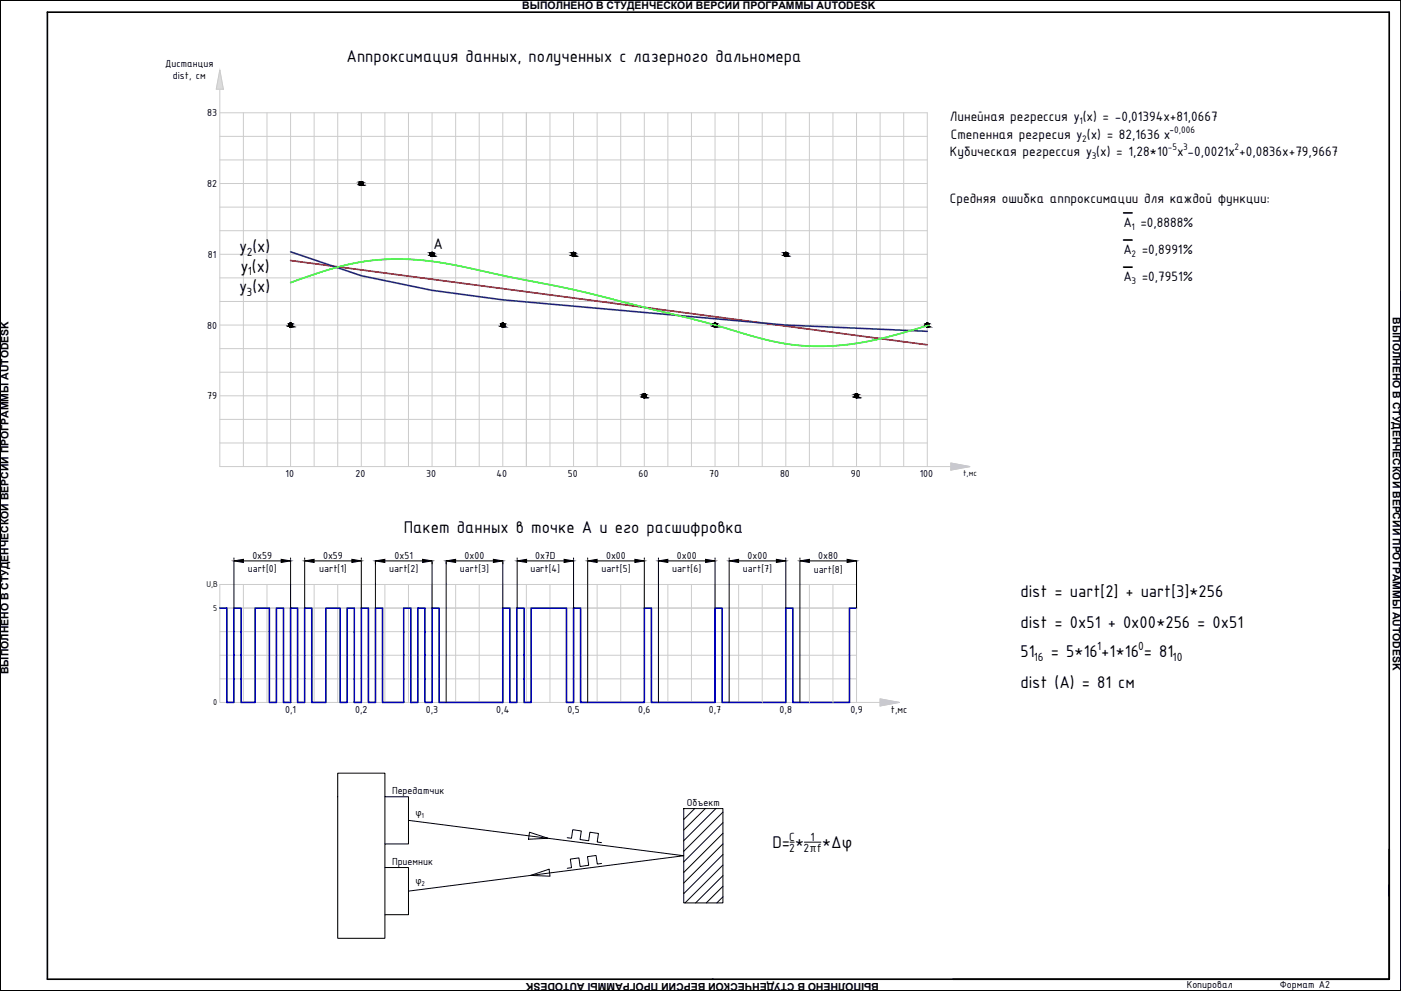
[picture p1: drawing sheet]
<svg xmlns="http://www.w3.org/2000/svg" width="594mm" height="420mm" viewBox="0 0 594 420" stroke-linecap="round" stroke-linejoin="round" font-family="sans-serif">
<!-- layer: border -->
<path d="M594.1 .2h-594v420v-420v420h594h-594h297M594.1 .2v420h-297M594.1 .2v420M589.1 380.2v-5v5M.1 420.2h594h-594M.1 420.2h594h-594h594h-594v-420h594v420h-297M.1 420.2h594zM.1 420.2h.1M.1 420.2h297M594.1 420.2h.1" fill="none" stroke="#000" stroke-width=".42"/>
<path d="M589.1 360.2v55h-185M302.1 415.2h287v-410h-569v410h282.3" fill="none" stroke="#000" stroke-width=".7"/>
<circle cx="589.1" cy="415.2" r=".2" fill="#000"/>
<g fill="none" stroke="#ccc" stroke-width=".42">
<path d="M93.2 29.7l1.5 8.1h-3zM93.2 37.8v160h310M93.2 47.8h300v150M93.2 57.8h300M103.2 47.8v150M113.2 47.8v150M123.2 47.8v150M133.2 47.8v150M143.2 47.8v150M153.2 47.8v150M163.2 47.8v150M173.2 47.8v150"/>
<path d="M183.2 47.8v150M193.2 47.8v150M203.2 47.8v150M213.2 47.8v150M223.2 47.8v150v-150M233.2 47.8v150M243.2 47.8v150M253.2 47.8v150M263.2 47.8v150M273.2 47.8v150M283.2 47.8v150M293.2 47.8v150"/>
<path d="M303.2 47.8v150M313.2 47.8v150M323.2 47.8v150M333.2 47.8v150M343.2 47.8v150M353.2 47.8v150M363.2 47.8v150M373.2 47.8v150M383.2 47.8v150M93.2 67.8h300M93.2 77.8h300M93.2 87.8h300"/>
<path d="M93.2 97.8h300M93.2 107.8h300M93.2 117.8h300M93.2 127.8h300M93.2 137.8h300M93.2 147.8h300M93.2 157.8h300M93.2 167.8h300M93.2 177.8h300M93.2 187.8h300M403.2 196.3l8.1 1.5-8.1 1.5zM93.2 257.8h270"/>
<path d="M103.2 247.8v50M113.2 247.8v50M123.2 247.8v50M133.2 247.8v50M143.2 247.8v50M153.2 247.8v50M163.2 247.8v50M173.2 247.8v50M183.2 247.8v50M193.2 247.8v50M203.2 247.8v50M213.2 247.8v50"/>
<path d="M223.2 247.8v50M233.2 247.8v50M243.2 247.8v50M253.2 247.8v50M263.2 247.8v50M273.2 247.8v50M283.2 247.8v50M293.2 247.8v50M303.2 247.8v50M313.2 247.8v50M323.2 247.8v50M343.2 247.8v50"/>
<path d="M353.2 247.8v50M93.2 277.8h270M93.2 267.8h270M93.2 287.8h270M363.2 297.8v-50h-270v50h280M373.2 296.3l8.1 1.5-8.1 1.5z"/>
</g>
<path d="M93.2 29.7l1.5 8.1h-3z" fill="#dcdcdc" stroke="#dcdcdc" stroke-width=".42"/>
<path d="M93.2 257.8h3v40h3v-40h3v40h6v-40h6v40h3v-40h3v40h3v-40h3v40h3v-40h3v40h6v-40h6v40h3v-40h3v40h3v-40h3v40h3v-40h3v40h9v-40h3v40h3v-40h3v40h3v-40h3v40h27v-40h3v40h3v-40h3v40h3v-40h15v40h3v-40h3v40h27v-40h3v40h27v-40h3v40h27v-40h3v40h24v-40h3" fill="none" stroke="#0000b8" stroke-width=".7"/>
<g fill="none" stroke="#000" stroke-width=".42">
<path d="M99.2 236.6v.6M99.2 237.8v20M103.2 237.8h16M123.2 236.6v.6M123.2 237.8v20M129.2 236.6v.6M129.2 237.8v20M133.2 237.8h16M153.2 236.6v.6M153.2 237.8v20M159.2 237.8v20M163.2 237.8h16"/>
<path d="M183.2 237.8v20M189.2 237.8v60M213.2 237.8v20M219.3 236.6v.6M219.3 237.8v20M223.3 237.8h15.9M243.2 236.6v.6M243.2 237.8v20M249.2 236.6v.6M249.2 237.8v60M253.2 237.8h16M273.2 236.6v.6"/>
<path d="M273.2 237.8v20M279.2 236.6v.6M279.2 237.8v60M283.2 237.8h16M303.2 236.6v.6M303.2 237.8v20M309.2 236.6v.6M309.2 237.8v60M313.2 237.8h16M333.2 236.6v.6M333.2 237.8v20M339.2 236.6v.6"/>
<path d="M339.2 237.8v60M343.2 237.8h16M363.2 237.8v20"/>
</g>
<g fill="#000" stroke="#000" stroke-width=".42">
<path d="M99.2 237.8l4-.7v1.4zM119.2 237.1l4 .7-4 .7zM129.2 237.8l4-.7v1.4zM149.2 237.1l4 .7-4 .7zM159.2 237.8l4-.7v1.4zM179.2 237.1l4 .7-4 .7zM219.3 237.8l4-.7v1.4zM239.2 237.1l4 .7-4 .7zM249.2 237.8l4-.7v1.4zM269.2 237.1l4 .7-4 .7zM279.2 237.8l4-.7v1.4zM299.2 237.1l4 .7-4 .7z"/>
<path d="M309.2 237.8l4-.7v1.4zM329.2 237.1l4 .7-4 .7zM339.2 237.8l4-.7v1.4zM359.2 237.1l4 .7-4 .7z"/>
</g>
<path d="M189.2 238.4v.7M193.2 237.8h16M213.2 238.4v.7" fill="none" stroke="#000" stroke-width=".42"/>
<path d="M189.2 237.8l4-.7v1.4zM209.2 237.1l4 .7-4 .7z" fill="#000" stroke="#000" stroke-width=".42"/>
<!-- layer: Sheet -->
<g fill="none" stroke="#000" stroke-width=".42">
<path d="M143.2 327.8h20v10h10v20h-10v10h10v20h-10v10h-20zM163.2 337.8v20M173.2 347.8l116.7 15-116.7 15M224.5 352.8l7.9 2.6-8.3 .4zM289.9 342.8h16.6v40h-16.6zM335 357h1.8M341.1 357h7M163.2 367.8v20M225 371.2l7.8-2.7 .4 3z"/>
<circle cx="153.2" cy="77.8" r=".43"/>
<circle cx="153.2" cy="77.8" r=".82"/>
<circle cx="183.2" cy="107.8" r=".43"/>
<circle cx="183.2" cy="107.8" r=".82"/>
<circle cx="243.2" cy="107.8" r=".43"/>
<circle cx="243.2" cy="107.8" r=".82"/>
<circle cx="333.2" cy="107.8" r=".43"/>
<circle cx="333.2" cy="107.8" r=".82"/>
<circle cx="123.2" cy="137.8" r=".43"/>
<circle cx="123.2" cy="137.8" r=".82"/>
<circle cx="213.2" cy="137.8" r=".43"/>
<circle cx="213.2" cy="137.8" r=".82"/>
<circle cx="303.2" cy="137.8" r=".43"/>
<circle cx="303.2" cy="137.8" r=".82"/>
<circle cx="393.2" cy="137.8" r=".43"/>
<circle cx="393.2" cy="137.8" r=".82"/>
<circle cx="273.2" cy="167.8" r=".43"/>
<circle cx="273.2" cy="167.8" r=".82"/>
<circle cx="363.2" cy="167.8" r=".43"/>
<circle cx="363.2" cy="167.8" r=".82"/>
</g>
<g fill="#000" stroke="#000" stroke-width=".42">
<path d="M153.2 78.6h.3zM183.2 108.6h.3zM243.2 108.6h.3zM333.2 108.6h.3zM123.2 138.6h.3zM213.2 138.6h.3zM303.2 138.6h.3zM393.2 138.6h.3zM273.2 168.6h.3zM363.2 168.6h.3z"/>
<path d="M152.4 77.8l.8 .2zM152.4 77.8l.8 .2z"/>
<path d="M152.4 78l.8 .1zM152.4 78l.8 .1z"/>
<path d="M152.4 78.1l.8 .1zM152.4 78.1l.8 .1z"/>
<path d="M152.5 78.2l.7 .1zM152.5 78.2l.7 .1z"/>
<path d="M152.6 78.3l.6 .1zM152.6 78.3l.6 .1z"/>
<path d="M152.7 78.4l.5 .1zM152.7 78.4l.5 .1z"/>
<path d="M152.8 78.5l.4 .1zM152.8 78.5l.4 .1z"/>
<path d="M152.9 78.6h.3zM152.9 78.6h.3z"/>
<path d="M152.4 77.8l.8 .2zM152.4 77.8l.8 .2z"/>
<path d="M152.4 78l.8 .1zM152.4 78l.8 .1z"/>
<path d="M152.4 78.1l.8 .1zM152.4 78.1l.8 .1z"/>
<path d="M152.5 78.2l.7 .1zM152.5 78.2l.7 .1z"/>
<path d="M152.6 78.3l.6 .1zM152.6 78.3l.6 .1z"/>
<path d="M152.7 78.4l.5 .1zM152.7 78.4l.5 .1z"/>
<path d="M152.8 78.5l.4 .1zM152.8 78.5l.4 .1z"/>
<path d="M152.9 78.6h.3zM152.9 78.6h.3z"/>
<path d="M153.1 77h.3zM153 77h.4z"/>
<path d="M153.1 77h.3zM153 77h.4z"/>
<path d="M153 77l.6 .1zM152.8 77.1h.8z"/>
<path d="M153 77l.6 .1zM152.8 77.1h.8z"/>
<path d="M152.8 77.1l.9 .1zM152.7 77.2h1z"/>
<path d="M152.8 77.1l.9 .1zM152.7 77.2h1z"/>
<path d="M153.2 78.5h.4zM153.2 78.5l.3 .1z"/>
<path d="M153.2 78.5h.4zM153.2 78.5l.3 .1z"/>
<path d="M152.7 77.2l1.1 .1zM152.6 77.3h1.2z"/>
<path d="M152.7 77.2l1.1 .1zM152.6 77.3h1.2z"/>
<path d="M153.2 78.4h.5zM153.2 78.4l.4 .1z"/>
<path d="M153.2 78.4h.5zM153.2 78.4l.4 .1z"/>
<path d="M152.6 77.3l1.3 .1zM152.6 77.3l1.3 .1z"/>
<path d="M152.6 77.3l1.3 .1zM152.6 77.3l1.3 .1z"/>
<path d="M153.2 78.3h.6zM153.2 78.3l.5 .1z"/>
<path d="M153.2 78.3h.6zM153.2 78.3l.5 .1z"/>
<path d="M152.5 77.4l1.5 .1zM152.5 77.4l1.5 .1z"/>
<path d="M152.5 77.4l1.5 .1zM152.5 77.4l1.5 .1z"/>
<path d="M153.2 78.2h.7zM153.2 78.2l.6 .1z"/>
<path d="M153.2 78.2h.7zM153.2 78.2l.6 .1z"/>
<path d="M152.4 77.5l1.6 .2zM152.4 77.5l1.6 .2z"/>
<path d="M152.4 77.5l1.6 .2zM152.4 77.5l1.6 .2z"/>
<path d="M153.2 78.1h.8zM153.2 78.1l.7 .1z"/>
<path d="M153.2 78.1h.8zM153.2 78.1l.7 .1z"/>
<path d="M152.4 77.7l1.6 .1zM152.4 77.7l1.6 .1z"/>
<path d="M153.2 78h.8zM153.2 78l.8 .1z"/>
<path d="M152.4 77.7l1.6 .1zM152.4 77.7l1.6 .1z"/>
<path d="M153.2 78h.8zM153.2 78l.8 .1z"/>
<path d="M153.2 77.8l.8 .2zM153.2 77.8l.8 .2z"/>
<path d="M153.2 77.8l.8 .2zM153.2 77.8l.8 .2z"/>
<path d="M182.4 107.8l.8 .2zM182.4 107.8l.8 .2z"/>
<path d="M182.4 108l.8 .1zM182.4 108l.8 .1z"/>
<path d="M182.4 108.1l.8 .1zM182.4 108.1l.8 .1z"/>
<path d="M182.5 108.2l.7 .1zM182.5 108.2l.7 .1z"/>
<path d="M182.6 108.3l.6 .1zM182.6 108.3l.6 .1z"/>
<path d="M182.7 108.4l.5 .1zM182.7 108.4l.5 .1z"/>
<path d="M182.8 108.5l.4 .1zM182.8 108.5l.4 .1z"/>
<path d="M182.9 108.6h.3zM182.9 108.6h.3z"/>
<path d="M182.4 107.8l.8 .2zM182.4 107.8l.8 .2z"/>
<path d="M182.4 108l.8 .1zM182.4 108l.8 .1z"/>
<path d="M182.4 108.1l.8 .1zM182.4 108.1l.8 .1z"/>
<path d="M182.5 108.2l.7 .1zM182.5 108.2l.7 .1z"/>
<path d="M182.6 108.3l.6 .1zM182.6 108.3l.6 .1z"/>
<path d="M182.7 108.4l.5 .1zM182.7 108.4l.5 .1z"/>
<path d="M182.8 108.5l.4 .1zM182.8 108.5l.4 .1z"/>
<path d="M182.9 108.6h.3zM182.9 108.6h.3z"/>
<path d="M183.1 107h.3zM183 107h.4z"/>
<path d="M183.1 107h.3zM183 107h.4z"/>
<path d="M183 107l.6 .1zM182.8 107.1h.8z"/>
<path d="M183 107l.6 .1zM182.8 107.1h.8z"/>
<path d="M182.8 107.1l.9 .1zM182.7 107.2h1z"/>
<path d="M182.8 107.1l.9 .1zM182.7 107.2h1z"/>
<path d="M183.2 108.5h.4zM183.2 108.5l.3 .1z"/>
<path d="M183.2 108.5h.4zM183.2 108.5l.3 .1z"/>
<path d="M182.7 107.2l1.1 .1zM182.7 107.2l1.1 .1z"/>
<path d="M182.7 107.2l1.1 .1zM182.7 107.2l1.1 .1z"/>
<path d="M183.2 108.4h.5zM183.2 108.4l.4 .1z"/>
<path d="M183.2 108.4h.5zM183.2 108.4l.4 .1z"/>
<path d="M182.6 107.3l1.3 .1zM182.6 107.3l1.3 .1z"/>
<path d="M182.6 107.3l1.3 .1zM182.6 107.3l1.3 .1z"/>
<path d="M183.2 108.3h.6zM183.2 108.3l.5 .1z"/>
<path d="M183.2 108.3h.6zM183.2 108.3l.5 .1z"/>
<path d="M182.5 107.4l1.5 .1zM182.5 107.4l1.5 .1z"/>
<path d="M182.5 107.4l1.5 .1zM182.5 107.4l1.5 .1z"/>
<path d="M183.2 108.2h.7zM183.2 108.2l.6 .1z"/>
<path d="M183.2 108.2h.7zM183.2 108.2l.6 .1z"/>
<path d="M182.4 107.5l1.6 .2zM182.4 107.5l1.6 .2z"/>
<path d="M183.2 108.1h.8zM183.2 108.1l.7 .1z"/>
<path d="M182.4 107.5l1.6 .2zM182.4 107.5l1.6 .2z"/>
<path d="M183.2 108.1h.8zM183.2 108.1l.7 .1z"/>
<path d="M182.4 107.7l1.6 .1zM182.4 107.7l1.6 .1z"/>
<path d="M183.2 108h.8zM183.2 108l.8 .1z"/>
<path d="M182.4 107.7l1.6 .1zM182.4 107.7l1.6 .1z"/>
<path d="M183.2 108h.8zM183.2 108l.8 .1z"/>
<path d="M183.2 107.8l.8 .2zM183.2 107.8l.8 .2z"/>
<path d="M183.2 107.8l.8 .2zM183.2 107.8l.8 .2z"/>
<path d="M242.4 107.8l.8 .2zM242.4 107.8l.8 .2z"/>
<path d="M242.4 108l.8 .1zM242.4 108l.8 .1z"/>
<path d="M242.4 108.1l.8 .1zM242.4 108.1l.8 .1z"/>
<path d="M242.5 108.2l.7 .1zM242.5 108.2l.7 .1z"/>
<path d="M242.6 108.3l.6 .1zM242.6 108.3l.6 .1z"/>
<path d="M242.7 108.4l.5 .1zM242.7 108.4l.5 .1z"/>
<path d="M242.8 108.5l.4 .1zM242.8 108.5l.4 .1z"/>
<path d="M242.9 108.6h.3zM242.9 108.6h.3z"/>
<path d="M242.4 107.8l.8 .2zM242.4 107.8l.8 .2z"/>
<path d="M242.4 108l.8 .1zM242.4 108l.8 .1z"/>
<path d="M242.4 108.1l.8 .1zM242.4 108.1l.8 .1z"/>
<path d="M242.5 108.2l.7 .1zM242.5 108.2l.7 .1z"/>
<path d="M242.6 108.3l.6 .1zM242.6 108.3l.6 .1z"/>
<path d="M242.7 108.4l.5 .1zM242.7 108.4l.5 .1z"/>
<path d="M242.8 108.5l.4 .1zM242.8 108.5l.4 .1z"/>
<path d="M242.9 108.6h.3zM242.9 108.6h.3z"/>
<path d="M243.1 107h.3zM243 107h.4z"/>
<path d="M243.1 107h.3zM243 107h.4z"/>
<path d="M243 107l.6 .1zM242.8 107.1h.8z"/>
<path d="M243 107l.6 .1zM242.8 107.1h.8z"/>
<path d="M242.8 107.1l.9 .1zM242.7 107.2h1z"/>
<path d="M242.8 107.1l.9 .1zM242.7 107.2h1z"/>
<path d="M243.2 108.5h.4zM243.2 108.5l.3 .1z"/>
<path d="M243.2 108.5h.4zM243.2 108.5l.3 .1z"/>
<path d="M242.7 107.2l1.1 .1zM242.6 107.3h1.2z"/>
<path d="M242.7 107.2l1.1 .1zM242.6 107.3h1.2z"/>
<path d="M243.2 108.4h.5zM243.2 108.4l.4 .1z"/>
<path d="M243.2 108.4h.5zM243.2 108.4l.4 .1z"/>
<path d="M242.6 107.3l1.3 .1zM242.6 107.3l1.3 .1z"/>
<path d="M242.6 107.3l1.3 .1zM242.6 107.3l1.3 .1z"/>
<path d="M243.2 108.3h.6zM243.2 108.3l.5 .1z"/>
<path d="M243.2 108.3h.6zM243.2 108.3l.5 .1z"/>
<path d="M242.5 107.4l1.5 .1zM242.5 107.4l1.5 .1z"/>
<path d="M242.5 107.4l1.5 .1zM242.5 107.4l1.5 .1z"/>
<path d="M243.2 108.2h.7zM243.2 108.2l.6 .1z"/>
<path d="M243.2 108.2h.7zM243.2 108.2l.6 .1z"/>
<path d="M242.4 107.5l1.6 .2zM242.4 107.5l1.6 .2z"/>
<path d="M242.4 107.5l1.6 .2zM242.4 107.5l1.6 .2z"/>
<path d="M243.2 108.1h.8zM243.2 108.1l.7 .1z"/>
<path d="M243.2 108.1h.8zM243.2 108.1l.7 .1z"/>
<path d="M242.4 107.7l1.6 .1zM242.4 107.7l1.6 .1z"/>
<path d="M243.2 108h.8zM243.2 108l.8 .1z"/>
<path d="M242.4 107.7l1.6 .1zM242.4 107.7l1.6 .1z"/>
<path d="M243.2 108h.8zM243.2 108l.8 .1z"/>
<path d="M243.2 107.8l.8 .2zM243.2 107.8l.8 .2z"/>
<path d="M243.2 107.8l.8 .2zM243.2 107.8l.8 .2z"/>
<path d="M332.4 107.8l.8 .2zM332.4 107.8l.8 .2z"/>
<path d="M332.4 108l.8 .1zM332.4 108l.8 .1z"/>
<path d="M332.4 108.1l.8 .1zM332.4 108.1l.8 .1z"/>
<path d="M332.5 108.2l.7 .1zM332.5 108.2l.7 .1z"/>
<path d="M332.6 108.3l.6 .1zM332.6 108.3l.6 .1z"/>
<path d="M332.7 108.4l.5 .1zM332.7 108.4l.5 .1z"/>
<path d="M332.8 108.5l.4 .1zM332.8 108.5l.4 .1z"/>
<path d="M332.9 108.6h.3zM332.9 108.6h.3z"/>
<path d="M332.4 107.8l.8 .2zM332.4 107.8l.8 .2z"/>
<path d="M332.4 108l.8 .1zM332.4 108l.8 .1z"/>
<path d="M332.4 108.1l.8 .1zM332.4 108.1l.8 .1z"/>
<path d="M332.5 108.2l.7 .1zM332.5 108.2l.7 .1z"/>
<path d="M332.6 108.3l.6 .1zM332.6 108.3l.6 .1z"/>
<path d="M332.7 108.4l.5 .1zM332.7 108.4l.5 .1z"/>
<path d="M332.8 108.5l.4 .1zM332.8 108.5l.4 .1z"/>
<path d="M332.9 108.6h.3zM332.9 108.6h.3z"/>
<path d="M333.1 107h.3zM333 107h.4z"/>
<path d="M333.1 107h.3zM333 107h.4z"/>
<path d="M333 107l.6 .1zM332.8 107.1h.8z"/>
<path d="M333 107l.6 .1zM332.8 107.1h.8z"/>
<path d="M332.8 107.1l.9 .1zM332.7 107.2h1z"/>
<path d="M332.8 107.1l.9 .1zM332.7 107.2h1z"/>
<path d="M333.2 108.5h.4zM333.2 108.5l.3 .1z"/>
<path d="M333.2 108.5h.4zM333.2 108.5l.3 .1z"/>
<path d="M332.7 107.2l1.1 .1zM332.7 107.2l1.1 .1z"/>
<path d="M332.7 107.2l1.1 .1zM332.7 107.2l1.1 .1z"/>
<path d="M333.2 108.4h.5zM333.2 108.4l.4 .1z"/>
<path d="M333.2 108.4h.5zM333.2 108.4l.4 .1z"/>
<path d="M332.6 107.3l1.3 .1zM332.6 107.3l1.3 .1z"/>
<path d="M332.6 107.3l1.3 .1zM332.6 107.3l1.3 .1z"/>
<path d="M333.2 108.3h.6zM333.2 108.3l.5 .1z"/>
<path d="M333.2 108.3h.6zM333.2 108.3l.5 .1z"/>
<path d="M332.5 107.4l1.5 .1zM332.5 107.4l1.5 .1z"/>
<path d="M332.5 107.4l1.5 .1zM332.5 107.4l1.5 .1z"/>
<path d="M333.2 108.2h.7zM333.2 108.2l.6 .1z"/>
<path d="M333.2 108.2h.7zM333.2 108.2l.6 .1z"/>
<path d="M332.4 107.5l1.6 .2zM332.4 107.5l1.6 .2z"/>
<path d="M333.2 108.1h.8zM333.2 108.1l.7 .1z"/>
<path d="M332.4 107.5l1.6 .2zM332.4 107.5l1.6 .2z"/>
<path d="M333.2 108.1h.8zM333.2 108.1l.7 .1z"/>
<path d="M332.4 107.7l1.6 .1zM332.4 107.7l1.6 .1z"/>
<path d="M333.2 108h.8zM333.2 108l.8 .1z"/>
<path d="M332.4 107.7l1.6 .1zM332.4 107.7l1.6 .1z"/>
<path d="M333.2 108h.8zM333.2 108l.8 .1z"/>
<path d="M333.2 107.8l.8 .2zM333.2 107.8l.8 .2z"/>
<path d="M333.2 107.8l.8 .2zM333.2 107.8l.8 .2z"/>
<path d="M122.4 137.8l.8 .2zM122.4 137.8l.8 .2z"/>
<path d="M122.4 138l.8 .1zM122.4 138l.8 .1z"/>
<path d="M122.4 138.1l.8 .1zM122.4 138.1l.8 .1z"/>
<path d="M122.5 138.2l.7 .1zM122.5 138.2l.7 .1z"/>
<path d="M122.6 138.3l.6 .1zM122.6 138.3l.6 .1z"/>
<path d="M122.7 138.4l.5 .1zM122.7 138.4l.5 .1z"/>
<path d="M122.8 138.5l.4 .1zM122.8 138.5l.4 .1z"/>
<path d="M122.9 138.6h.3zM122.9 138.6h.3z"/>
<path d="M122.4 137.8l.8 .2zM122.4 137.8l.8 .2z"/>
<path d="M122.4 138l.8 .1zM122.4 138l.8 .1z"/>
<path d="M122.4 138.1l.8 .1zM122.4 138.1l.8 .1z"/>
<path d="M122.5 138.2l.7 .1zM122.5 138.2l.7 .1z"/>
<path d="M122.6 138.3l.6 .1zM122.6 138.3l.6 .1z"/>
<path d="M122.7 138.4l.5 .1zM122.7 138.4l.5 .1z"/>
<path d="M122.8 138.5l.4 .1zM122.8 138.5l.4 .1z"/>
<path d="M122.9 138.6h.3zM122.9 138.6h.3z"/>
<path d="M123.1 137h.3zM123 137h.4z"/>
<path d="M123.1 137h.3zM123 137h.4z"/>
<path d="M123 137l.6 .1zM122.8 137.1h.8z"/>
<path d="M123 137l.6 .1zM122.8 137.1h.8z"/>
<path d="M122.8 137.1l.9 .1zM122.7 137.2h1z"/>
<path d="M122.8 137.1l.9 .1zM122.7 137.2h1z"/>
<path d="M123.2 138.5h.4zM123.2 138.5l.3 .1z"/>
<path d="M123.2 138.5h.4zM123.2 138.5l.3 .1z"/>
<path d="M122.7 137.2l1.1 .1zM122.6 137.3h1.2z"/>
<path d="M122.7 137.2l1.1 .1zM122.6 137.3h1.2z"/>
<path d="M123.2 138.4h.5zM123.2 138.4l.4 .1z"/>
<path d="M123.2 138.4h.5zM123.2 138.4l.4 .1z"/>
<path d="M122.6 137.3l1.3 .1zM122.6 137.3l1.3 .1z"/>
<path d="M122.6 137.3l1.3 .1zM122.6 137.3l1.3 .1z"/>
<path d="M123.2 138.3h.6zM123.2 138.3l.5 .1z"/>
<path d="M123.2 138.3h.6zM123.2 138.3l.5 .1z"/>
<path d="M122.5 137.4l1.5 .1zM122.5 137.4l1.5 .1z"/>
<path d="M122.5 137.4l1.5 .1zM122.5 137.4l1.5 .1z"/>
<path d="M123.2 138.2h.7zM123.2 138.2l.6 .1z"/>
<path d="M123.2 138.2h.7zM123.2 138.2l.6 .1z"/>
<path d="M122.4 137.5l1.6 .2zM122.4 137.5l1.6 .2z"/>
<path d="M123.2 138.1h.8zM123.2 138.1l.7 .1z"/>
<path d="M122.4 137.5l1.6 .2zM122.4 137.5l1.6 .2z"/>
<path d="M123.2 138.1h.8zM123.2 138.1l.7 .1z"/>
<path d="M122.4 137.7l1.6 .1zM122.4 137.7l1.6 .1z"/>
<path d="M123.2 138h.8zM123.2 138l.8 .1z"/>
<path d="M122.4 137.7l1.6 .1zM122.4 137.7l1.6 .1z"/>
<path d="M123.2 138h.8zM123.2 138l.8 .1z"/>
<path d="M123.2 137.8l.8 .2zM123.2 137.8l.8 .2z"/>
<path d="M123.2 137.8l.8 .2zM123.2 137.8l.8 .2z"/>
<path d="M212.4 137.8l.8 .2zM212.4 137.8l.8 .2z"/>
<path d="M212.4 138l.8 .1zM212.4 138l.8 .1z"/>
<path d="M212.4 138.1l.8 .1zM212.4 138.1l.8 .1z"/>
<path d="M212.5 138.2l.7 .1zM212.5 138.2l.7 .1z"/>
<path d="M212.6 138.3l.6 .1zM212.6 138.3l.6 .1z"/>
<path d="M212.7 138.4l.5 .1zM212.7 138.4l.5 .1z"/>
<path d="M212.8 138.5l.4 .1zM212.8 138.5l.4 .1z"/>
<path d="M212.9 138.6h.3zM212.9 138.6h.3z"/>
<path d="M212.4 137.8l.8 .2zM212.4 137.8l.8 .2z"/>
<path d="M212.4 138l.8 .1zM212.4 138l.8 .1z"/>
<path d="M212.4 138.1l.8 .1zM212.4 138.1l.8 .1z"/>
<path d="M212.5 138.2l.7 .1zM212.5 138.2l.7 .1z"/>
<path d="M212.6 138.3l.6 .1zM212.6 138.3l.6 .1z"/>
<path d="M212.7 138.4l.5 .1zM212.7 138.4l.5 .1z"/>
<path d="M212.8 138.5l.4 .1zM212.8 138.5l.4 .1z"/>
<path d="M212.9 138.6h.3zM212.9 138.6h.3z"/>
<path d="M213.1 137h.3zM213 137h.4z"/>
<path d="M213.1 137h.3zM213 137h.4z"/>
<path d="M213 137l.6 .1zM212.8 137.1h.8z"/>
<path d="M213 137l.6 .1zM212.8 137.1h.8z"/>
<path d="M212.8 137.1l.9 .1zM212.7 137.2h1z"/>
<path d="M212.8 137.1l.9 .1zM212.7 137.2h1z"/>
<path d="M213.2 138.5h.4zM213.2 138.5l.3 .1z"/>
<path d="M213.2 138.5h.4zM213.2 138.5l.3 .1z"/>
<path d="M212.7 137.2l1.1 .1zM212.6 137.3h1.2z"/>
<path d="M212.7 137.2l1.1 .1zM212.6 137.3h1.2z"/>
<path d="M213.2 138.4h.5zM213.2 138.4l.4 .1z"/>
<path d="M213.2 138.4h.5zM213.2 138.4l.4 .1z"/>
<path d="M212.6 137.3l1.3 .1zM212.6 137.3l1.3 .1z"/>
<path d="M212.6 137.3l1.3 .1zM212.6 137.3l1.3 .1z"/>
<path d="M213.2 138.3h.6zM213.2 138.3l.5 .1z"/>
<path d="M213.2 138.3h.6zM213.2 138.3l.5 .1z"/>
<path d="M212.5 137.4l1.5 .1zM212.5 137.4l1.5 .1z"/>
<path d="M212.5 137.4l1.5 .1zM212.5 137.4l1.5 .1z"/>
<path d="M213.2 138.2h.7zM213.2 138.2l.6 .1z"/>
<path d="M213.2 138.2h.7zM213.2 138.2l.6 .1z"/>
<path d="M212.4 137.5l1.6 .2zM212.4 137.5l1.6 .2z"/>
<path d="M212.4 137.5l1.6 .2zM212.4 137.5l1.6 .2z"/>
<path d="M213.2 138.1h.8zM213.2 138.1l.7 .1z"/>
<path d="M213.2 138.1h.8zM213.2 138.1l.7 .1z"/>
<path d="M212.4 137.7l1.6 .1zM212.4 137.7l1.6 .1z"/>
<path d="M213.2 138h.8zM213.2 138l.8 .1z"/>
<path d="M212.4 137.7l1.6 .1zM212.4 137.7l1.6 .1z"/>
<path d="M213.2 138h.8zM213.2 138l.8 .1z"/>
<path d="M213.2 137.8h.8zM213.2 137.8l.8 .2z"/>
<path d="M213.2 137.8h.8zM213.2 137.8l.8 .2z"/>
<path d="M302.4 137.8l.8 .2zM302.4 137.8l.8 .2z"/>
<path d="M302.4 138l.8 .1zM302.4 138l.8 .1z"/>
<path d="M302.4 138.1l.8 .1zM302.4 138.1l.8 .1z"/>
<path d="M302.5 138.2l.7 .1zM302.5 138.2l.7 .1z"/>
<path d="M302.6 138.3l.6 .1zM302.6 138.3l.6 .1z"/>
<path d="M302.7 138.4l.5 .1zM302.7 138.4l.5 .1z"/>
<path d="M302.8 138.5l.4 .1zM302.8 138.5l.4 .1z"/>
<path d="M302.9 138.6h.3zM302.9 138.6h.3z"/>
<path d="M302.4 137.8l.8 .2zM302.4 137.8l.8 .2z"/>
<path d="M302.4 138l.8 .1zM302.4 138l.8 .1z"/>
<path d="M302.4 138.1l.8 .1zM302.4 138.1l.8 .1z"/>
<path d="M302.5 138.2l.7 .1zM302.5 138.2l.7 .1z"/>
<path d="M302.6 138.3l.6 .1zM302.6 138.3l.6 .1z"/>
<path d="M302.7 138.4l.5 .1zM302.7 138.4l.5 .1z"/>
<path d="M302.8 138.5l.4 .1zM302.8 138.5l.4 .1z"/>
<path d="M302.9 138.6h.3zM302.9 138.6h.3z"/>
<path d="M303.1 137h.3zM303 137h.4z"/>
<path d="M303.1 137h.3zM303 137h.4z"/>
<path d="M303 137l.6 .1zM302.8 137.1h.8z"/>
<path d="M303 137l.6 .1zM302.8 137.1h.8z"/>
<path d="M302.8 137.1l.9 .1zM302.7 137.2h1z"/>
<path d="M302.8 137.1l.9 .1zM302.7 137.2h1z"/>
<path d="M303.2 138.5h.4zM303.2 138.5l.3 .1z"/>
<path d="M303.2 138.5h.4zM303.2 138.5l.3 .1z"/>
<path d="M302.7 137.2l1.1 .1zM302.6 137.3h1.2z"/>
<path d="M302.7 137.2l1.1 .1zM302.6 137.3h1.2z"/>
<path d="M303.2 138.4h.5zM303.2 138.4l.4 .1z"/>
<path d="M303.2 138.4h.5zM303.2 138.4l.4 .1z"/>
<path d="M302.6 137.3l1.3 .1zM302.6 137.3l1.3 .1z"/>
<path d="M302.6 137.3l1.3 .1zM302.6 137.3l1.3 .1z"/>
<path d="M303.2 138.3h.6zM303.2 138.3l.5 .1z"/>
<path d="M303.2 138.3h.6zM303.2 138.3l.5 .1z"/>
<path d="M302.5 137.4l1.5 .1zM302.5 137.4l1.5 .1z"/>
<path d="M302.5 137.4l1.5 .1zM302.5 137.4l1.5 .1z"/>
<path d="M303.2 138.2h.7zM303.2 138.2l.6 .1z"/>
<path d="M303.2 138.2h.7zM303.2 138.2l.6 .1z"/>
<path d="M302.4 137.5l1.6 .2zM302.4 137.5l1.6 .2z"/>
<path d="M302.4 137.5l1.6 .2zM302.4 137.5l1.6 .2z"/>
<path d="M303.2 138.1h.8zM303.2 138.1l.7 .1z"/>
<path d="M303.2 138.1h.8zM303.2 138.1l.7 .1z"/>
<path d="M302.4 137.7l1.6 .1zM302.4 137.7l1.6 .1z"/>
<path d="M303.2 138h.8zM303.2 138l.8 .1z"/>
<path d="M302.4 137.7l1.6 .1zM302.4 137.7l1.6 .1z"/>
<path d="M303.2 138h.8zM303.2 138l.8 .1z"/>
<path d="M303.2 137.8l.8 .2zM303.2 137.8l.8 .2z"/>
<path d="M303.2 137.8l.8 .2zM303.2 137.8l.8 .2z"/>
<path d="M392.4 137.8l.8 .2zM392.4 137.8l.8 .2z"/>
<path d="M392.4 138l.8 .1zM392.4 138l.8 .1z"/>
<path d="M392.4 138.1l.8 .1zM392.4 138.1l.8 .1z"/>
<path d="M392.5 138.2l.7 .1zM392.5 138.2l.7 .1z"/>
<path d="M392.6 138.3l.6 .1zM392.6 138.3l.6 .1z"/>
<path d="M392.7 138.4l.5 .1zM392.7 138.4l.5 .1z"/>
<path d="M392.8 138.5l.4 .1zM392.8 138.5l.4 .1z"/>
<path d="M392.9 138.6h.3zM392.9 138.6h.3z"/>
<path d="M392.4 137.8l.8 .2zM392.4 137.8l.8 .2z"/>
<path d="M392.4 138l.8 .1zM392.4 138l.8 .1z"/>
<path d="M392.4 138.1l.8 .1zM392.4 138.1l.8 .1z"/>
<path d="M392.5 138.2l.7 .1zM392.5 138.2l.7 .1z"/>
<path d="M392.6 138.3l.6 .1zM392.6 138.3l.6 .1z"/>
<path d="M392.7 138.4l.5 .1zM392.7 138.4l.5 .1z"/>
<path d="M392.8 138.5l.4 .1zM392.8 138.5l.4 .1z"/>
<path d="M392.9 138.6h.3zM392.9 138.6h.3z"/>
<path d="M393.1 137h.3zM393 137h.4z"/>
<path d="M393.1 137h.3zM393 137h.4z"/>
<path d="M393 137l.6 .1zM392.8 137.1h.8z"/>
<path d="M393 137l.6 .1zM392.8 137.1h.8z"/>
<path d="M392.8 137.1l.9 .1zM392.7 137.2h1z"/>
<path d="M392.8 137.1l.9 .1zM392.7 137.2h1z"/>
<path d="M393.2 138.5h.4zM393.2 138.5l.3 .1z"/>
<path d="M393.2 138.5h.4zM393.2 138.5l.3 .1z"/>
<path d="M392.7 137.2l1.1 .1zM392.7 137.2l1.1 .1z"/>
<path d="M392.7 137.2l1.1 .1zM392.7 137.2l1.1 .1z"/>
<path d="M393.2 138.4h.5zM393.2 138.4l.4 .1z"/>
<path d="M393.2 138.4h.5zM393.2 138.4l.4 .1z"/>
<path d="M392.6 137.3l1.3 .1zM392.6 137.3l1.3 .1z"/>
<path d="M392.6 137.3l1.3 .1zM392.6 137.3l1.3 .1z"/>
<path d="M393.2 138.3h.6zM393.2 138.3l.5 .1z"/>
<path d="M393.2 138.3h.6zM393.2 138.3l.5 .1z"/>
<path d="M392.5 137.4l1.5 .1zM392.5 137.4l1.5 .1z"/>
<path d="M392.5 137.4l1.5 .1zM392.5 137.4l1.5 .1z"/>
<path d="M393.2 138.2h.7zM393.2 138.2l.6 .1z"/>
<path d="M393.2 138.2h.7zM393.2 138.2l.6 .1z"/>
<path d="M392.4 137.5l1.6 .2zM392.4 137.5l1.6 .2z"/>
<path d="M392.4 137.5l1.6 .2zM392.4 137.5l1.6 .2z"/>
<path d="M393.2 138.1h.8zM393.2 138.1l.7 .1z"/>
<path d="M393.2 138.1h.8zM393.2 138.1l.7 .1z"/>
<path d="M392.4 137.7l1.6 .1zM392.4 137.7l1.6 .1z"/>
<path d="M393.2 138h.8zM393.2 138l.8 .1z"/>
<path d="M392.4 137.7l1.6 .1zM392.4 137.7l1.6 .1z"/>
<path d="M393.2 138h.8zM393.2 138l.8 .1z"/>
<path d="M393.2 137.8l.8 .2zM393.2 137.8l.8 .2z"/>
<path d="M393.2 137.8l.8 .2zM393.2 137.8l.8 .2z"/>
<path d="M272.4 167.8l.8 .2zM272.4 167.8l.8 .2z"/>
<path d="M272.4 168l.8 .1zM272.4 168l.8 .1z"/>
<path d="M272.4 168.1l.8 .1zM272.4 168.1l.8 .1z"/>
<path d="M272.5 168.2l.7 .1zM272.5 168.2l.7 .1z"/>
<path d="M272.6 168.3l.6 .1zM272.6 168.3l.6 .1z"/>
<path d="M272.7 168.4l.5 .1zM272.7 168.4l.5 .1z"/>
<path d="M272.8 168.5l.4 .1zM272.8 168.5l.4 .1z"/>
<path d="M272.9 168.6h.3zM272.9 168.6h.3z"/>
<path d="M272.4 167.8l.8 .2zM272.4 167.8l.8 .2z"/>
<path d="M272.4 168l.8 .1zM272.4 168l.8 .1z"/>
<path d="M272.4 168.1l.8 .1zM272.4 168.1l.8 .1z"/>
<path d="M272.5 168.2l.7 .1zM272.5 168.2l.7 .1z"/>
<path d="M272.6 168.3l.6 .1zM272.6 168.3l.6 .1z"/>
<path d="M272.7 168.4l.5 .1zM272.7 168.4l.5 .1z"/>
<path d="M272.8 168.5l.4 .1zM272.8 168.5l.4 .1z"/>
<path d="M272.9 168.6h.3zM272.9 168.6h.3z"/>
<path d="M273.1 167h.3zM273 167h.4z"/>
<path d="M273.1 167h.3zM273 167h.4z"/>
<path d="M273 167l.6 .1zM272.8 167.1h.8z"/>
<path d="M273 167l.6 .1zM272.8 167.1h.8z"/>
<path d="M272.8 167.1l.9 .1zM272.7 167.2h1z"/>
<path d="M272.8 167.1l.9 .1zM272.7 167.2h1z"/>
<path d="M273.2 168.5h.4zM273.2 168.5l.3 .1z"/>
<path d="M273.2 168.5h.4zM273.2 168.5l.3 .1z"/>
<path d="M272.7 167.2l1.1 .1zM272.6 167.3h1.2z"/>
<path d="M272.7 167.2l1.1 .1zM272.6 167.3h1.2z"/>
<path d="M273.2 168.4h.5zM273.2 168.4l.4 .1z"/>
<path d="M273.2 168.4h.5zM273.2 168.4l.4 .1z"/>
<path d="M272.6 167.3l1.3 .1zM272.6 167.3l1.3 .1z"/>
<path d="M272.6 167.3l1.3 .1zM272.6 167.3l1.3 .1z"/>
<path d="M273.2 168.3h.6zM273.2 168.3l.5 .1z"/>
<path d="M273.2 168.3h.6zM273.2 168.3l.5 .1z"/>
<path d="M272.5 167.4l1.5 .1zM272.5 167.4l1.5 .1z"/>
<path d="M272.5 167.4l1.5 .1zM272.5 167.4l1.5 .1z"/>
<path d="M273.2 168.2h.7zM273.2 168.2l.6 .1z"/>
<path d="M273.2 168.2h.7zM273.2 168.2l.6 .1z"/>
<path d="M272.4 167.5l1.6 .2zM272.4 167.5l1.6 .2z"/>
<path d="M273.2 168.1h.8zM273.2 168.1l.7 .1z"/>
<path d="M272.4 167.5l1.6 .2zM272.4 167.5l1.6 .2z"/>
<path d="M273.2 168.1h.8zM273.2 168.1l.7 .1z"/>
<path d="M272.4 167.7l1.6 .1zM272.4 167.7l1.6 .1z"/>
<path d="M272.4 167.7l1.6 .1zM272.4 167.7l1.6 .1z"/>
<path d="M273.2 168h.8zM273.2 168l.8 .1z"/>
<path d="M273.2 168h.8zM273.2 168l.8 .1z"/>
<path d="M273.2 167.8l.8 .2zM273.2 167.8l.8 .2z"/>
<path d="M273.2 167.8l.8 .2zM273.2 167.8l.8 .2z"/>
<path d="M362.4 167.8l.8 .2zM362.4 167.8l.8 .2z"/>
<path d="M362.4 168l.8 .1zM362.4 168l.8 .1z"/>
<path d="M362.4 168.1l.8 .1zM362.4 168.1l.8 .1z"/>
<path d="M362.5 168.2l.7 .1zM362.5 168.2l.7 .1z"/>
<path d="M362.6 168.3l.6 .1zM362.6 168.3l.6 .1z"/>
<path d="M362.7 168.4l.5 .1zM362.7 168.4l.5 .1z"/>
<path d="M362.8 168.5l.4 .1zM362.8 168.5l.4 .1z"/>
<path d="M362.9 168.6h.3zM362.9 168.6h.3z"/>
<path d="M362.4 167.8l.8 .2zM362.4 167.8l.8 .2z"/>
<path d="M362.4 168l.8 .1zM362.4 168l.8 .1z"/>
<path d="M362.4 168.1l.8 .1zM362.4 168.1l.8 .1z"/>
<path d="M362.5 168.2l.7 .1zM362.5 168.2l.7 .1z"/>
<path d="M362.6 168.3l.6 .1zM362.6 168.3l.6 .1z"/>
<path d="M362.7 168.4l.5 .1zM362.7 168.4l.5 .1z"/>
<path d="M362.8 168.5l.4 .1zM362.8 168.5l.4 .1z"/>
<path d="M362.9 168.6h.3zM362.9 168.6h.3z"/>
<path d="M363.1 167h.3zM363 167h.4z"/>
<path d="M363.1 167h.3zM363 167h.4z"/>
<path d="M363 167l.6 .1zM362.8 167.1h.8z"/>
<path d="M363 167l.6 .1zM362.8 167.1h.8z"/>
<path d="M362.8 167.1l.9 .1zM362.7 167.2h1z"/>
<path d="M362.8 167.1l.9 .1zM362.7 167.2h1z"/>
<path d="M363.2 168.5h.4zM363.2 168.5l.3 .1z"/>
<path d="M363.2 168.5h.4zM363.2 168.5l.3 .1z"/>
<path d="M362.7 167.2l1.1 .1zM362.6 167.3h1.2z"/>
<path d="M362.7 167.2l1.1 .1zM362.6 167.3h1.2z"/>
<path d="M363.2 168.4h.5zM363.2 168.4l.4 .1z"/>
<path d="M363.2 168.4h.5zM363.2 168.4l.4 .1z"/>
<path d="M362.6 167.3l1.3 .1zM362.6 167.3l1.3 .1z"/>
<path d="M362.6 167.3l1.3 .1zM362.6 167.3l1.3 .1z"/>
<path d="M363.2 168.3h.6zM363.2 168.3l.5 .1z"/>
<path d="M363.2 168.3h.6zM363.2 168.3l.5 .1z"/>
<path d="M362.5 167.4l1.5 .1zM362.5 167.4l1.5 .1z"/>
<path d="M362.5 167.4l1.5 .1zM362.5 167.4l1.5 .1z"/>
<path d="M363.2 168.2h.7zM363.2 168.2l.6 .1z"/>
<path d="M363.2 168.2h.7zM363.2 168.2l.6 .1z"/>
<path d="M362.4 167.5l1.6 .2zM362.4 167.5l1.6 .2z"/>
<path d="M362.4 167.5l1.6 .2zM362.4 167.5l1.6 .2z"/>
<path d="M363.2 168.1h.8zM363.2 168.1l.7 .1z"/>
<path d="M363.2 168.1h.8zM363.2 168.1l.7 .1z"/>
<path d="M362.4 167.7l1.6 .1zM362.4 167.7l1.6 .1z"/>
<path d="M363.2 168h.8zM363.2 168l.8 .1z"/>
<path d="M362.4 167.7l1.6 .1zM362.4 167.7l1.6 .1z"/>
<path d="M363.2 168h.8zM363.2 168l.8 .1z"/>
<path d="M363.2 167.8h.8zM363.2 167.8l.8 .2z"/>
<path d="M363.2 167.8h.8zM363.2 167.8l.8 .2z"/>
</g>
<path d="M123.2 110.5l270 35.7" fill="none" stroke="#f00" stroke-width=".7"/>
<path d="M123.2 106.8l30 10.1 30 6.2 30 4 120 10.7 60 2.7" fill="none" stroke="#293189" stroke-width=".7"/>
<path d="M476.5 90.3h3.6M476.4 101.8h3.6M476.4 113.3h3.7" fill="none" stroke="#000" stroke-width=".7"/>
<path d="M123.2 119.8l4.1-1.5a114.6 114.6 0 0 1 39-8.4 142.7 142.7 0 0 1 37.5 4.8l10.6 2.4a595.6 595.6 0 0 1 44.5 9.5l12.5 3.3a764.2 764.2 0 0 1 53.4 14.1 104.1 104.1 0 0 0 54.7-2l14.5-4.2" fill="none" stroke="#0f0" stroke-width=".7"/>
<g fill="none" stroke="#000" stroke-width=".42">
<path d="M290.1 342.8l-.2 .2M294.6 342.8l-4.7 4.7M299.1 342.8l-9.2 9.1M303.6 342.8l-13.7 13.6M306.5 344.3l-16.6 16.6M306.5 348.8l-16.6 16.6M306.5 353.3l-16.6 16.6M306.5 357.8l-16.6 16.6M306.5 362.3l-16.6 16.6M306.5 366.8l-16 16M306.5 371.3l-11.5 11.5M306.5 375.7l-7 7.1"/>
<path d="M306.5 380.2l-2.5 2.6"/>
</g>
<!-- layer: Text -->
<path d="M240.5 355.2l1.8 .2 .6-3.6 3.6 .5-.5 3.6 3.6 .6 .5-3.7 3.7 .6-.6 3.6 1.9 .3M255.1 366.1l-1.8 .2-.5-3.6-3.7 .5 .5 3.7-3.6 .5-.5-3.7-3.7 .5 .6 3.7-1.9 .2" fill="none" stroke="#000" stroke-width=".42"/>
<g fill="#c7c8ca" stroke="#c7c8ca" stroke-width=".42">
<path d="M373.2 296.3l8.1 1.5h-8.1zM373.2 297.8v1.5l8.1-1.5z"/>
<path d="M403.2 196.3l8.1 1.5h-8.1zM403.2 197.8v1.5l8.1-1.5z"/>
</g>
<g font-size="7.8">
<text x="146.9" y="26.1">Аппроксимация данных, полученных с лазерного дальномера</text>
<text x="101.5" y="107.1">y</text>
<text x="107.1" y="107.1">(x)</text>
<text x="102" y="115.2">y</text>
<text x="106.9" y="115.2">(x)</text>
<text x="101.4" y="124">y</text>
<text x="107" y="124">(x)</text>
<text x="171.2" y="226.1">Пакет данных в точке A и его расшифровка</text>
<text x="432.7" y="253.1">dist = uart[2] + uart[3]*256</text>
<text x="432.7" y="266.2">dist = 0x51 + 0x00*256 = 0x51</text>
<text x="432.7" y="278.8">51</text>
<text x="445.6" y="278.8">= 5*16 +1*16 = 81</text>
<text x="432.7" y="291.5">dist (A) = 81 см</text>
<text x="327.5" y="359.5">D= *</text>
<text x="348.5" y="359.5">*Δϕ</text>
</g>
<text font-size="7" x="183.8" y="105.6">A</text>
<g font-size="6.2">
<text x="402.8" y="51.4">Линейная регрессия y (x) = -0,01394x+81,0667</text>
<text x="403.2" y="58.8">Степенная регресия y (x) = 82,1636 x</text>
<text x="402.8" y="66.2">Кубическая регрессия y (x) = 1,28*10 x -0,0021x +0,0836x+79,9667</text>
<text x="402.8" y="85.9">Средняя ошибка аппроксимации для каждой функции:</text>
<text x="476.5" y="96.3">A =0,8888%</text>
<text x="476.4" y="107.8">A =0,8991%</text>
<text x="476.4" y="119.3">A =0,7951%</text>
</g>
<g font-size="5.4">
<text x="104.6" y="108.6">2</text>
<text x="105.1" y="116.8">1</text>
<text x="104.6" y="125.6">3</text>
<text x="465.2" y="275.7">1</text>
<text x="482.6" y="275.7">0</text>
<text x="438.4" y="280.3">16</text>
<text x="497.2" y="280.3">10</text>
<text x="334.7" y="356.5">C</text>
<text x="343.7" y="356.5">1</text>
<text x="334.7" y="361.1">2</text>
<text x="340.8" y="361.1">2πf</text>
</g>
<g font-size="4.7">
<text x="70.1" y="28.4">Дистанция</text>
<text x="73.3" y="33.4">dist, см</text>
<text x="87.9" y="49.3">83</text>
<text x="87.9" y="79.3">82</text>
<text x="88.2" y="109.3">81</text>
<text x="87.9" y="139.3">80</text>
<text x="87.9" y="169.3">79</text>
<text x="121.1" y="202.3">10</text>
<text x="150.8" y="202.3">20</text>
<text x="180.8" y="202.3">30</text>
<text x="210.6" y="202.3">40</text>
<text x="240.8" y="202.3">50</text>
<text x="270.8" y="202.3">60</text>
<text x="300.8" y="202.3">70</text>
<text x="330.8" y="202.3">80</text>
<text x="360.7" y="202.3">90</text>
<text x="390" y="202.3">100</text>
<text x="107" y="237.2">0x59</text>
<text x="137" y="237.2">0x59</text>
<text x="167.3" y="237.2">0x51</text>
<text x="197" y="237.2">0x00</text>
<text x="226.9" y="237.2">0x7D</text>
<text x="257" y="237.2">0x00</text>
<text x="287" y="237.2">0x00</text>
<text x="317" y="237.2">0x00</text>
<text x="347" y="237.2">0x80</text>
<text x="105.1" y="242.6">uart[0]</text>
<text x="135.4" y="242.6">uart[1]</text>
<text x="165.1" y="242.6">uart[2]</text>
<text x="195.1" y="242.6">uart[3]</text>
<text x="224.9" y="242.6">uart[4]</text>
<text x="255.1" y="242.6">uart[5]</text>
<text x="285.1" y="242.6">uart[6]</text>
<text x="315.1" y="242.6">uart[7]</text>
<text x="345.1" y="243.1">uart[8]</text>
<text x="120.9" y="302.3">0,1</text>
<text x="150.6" y="302.3">0,2</text>
<text x="180.6" y="302.3">0,3</text>
<text x="210.4" y="302.3">0,4</text>
<text x="240.6" y="302.3">0,5</text>
<text x="270.6" y="302.3">0,6</text>
<text x="300.6" y="302.3">0,7</text>
<text x="330.6" y="302.3">0,8</text>
<text x="360.6" y="302.3">0,9</text>
<text x="377.8" y="302.3">t,мс</text>
<text x="166.2" y="336.6">Передатчик</text>
<text x="291.3" y="341.6">Объект</text>
<text x="176.2" y="345.8">ϕ</text>
<text x="166.2" y="366.8">Приемник</text>
<text x="176.2" y="374.7">ϕ</text>
<text x="503.2" y="418.7">Копировал</text>
<text x="542.7" y="418.7">Формат A2</text>
</g>
<g font-size="4.4">
<text x="221.5" y="3.7">ВЫПОЛНЕНО В СТУДЕНЧЕСКОЙ ВЕРСИИ ПРОГРАММЫ AUTODESK</text>
<text x="590.6" y="134.5" transform="rotate(90 590.6 134.5)">ВЫПОЛНЕНО В СТУДЕНЧЕСКОЙ ВЕРСИИ ПРОГРАММЫ AUTODESK</text>
<text x="3.6" y="285.8" transform="rotate(-90 3.6 285.8)">ВЫПОЛНЕНО В СТУДЕНЧЕСКОЙ ВЕРСИИ ПРОГРАММЫ AUTODESK</text>
<text x="372.7" y="416.7" transform="rotate(180 372.7 416.7)">ВЫПОЛНЕНО В СТУДЕНЧЕСКОЙ ВЕРСИИ ПРОГРАММЫ AUTODESK</text>
</g>
<g font-size="4.3">
<text x="457.7" y="52.6">1</text>
<text x="496" y="56.3">−0,006</text>
<text x="458.9" y="60">2</text>
<text x="495.2" y="63.7">-5</text>
<text x="501.6" y="63.7">3</text>
<text x="523.5" y="63.7">2</text>
<text x="462.9" y="67.4">3</text>
<text x="479.8" y="97.5">1</text>
<text x="479.8" y="109">2</text>
<text x="479.8" y="120.5">3</text>
</g>
<g font-size="3.9">
<text x="408.4" y="201.8">t,мс</text>
<text x="87.5" y="248.8">U,В</text>
<text x="90.5" y="259.1">5</text>
<text x="90.5" y="299.1">0</text>
</g>
<g font-size="3.3">
<text x="178.7" y="346.8">1</text>
<text x="178.7" y="375.6">2</text>
</g>
</svg>
